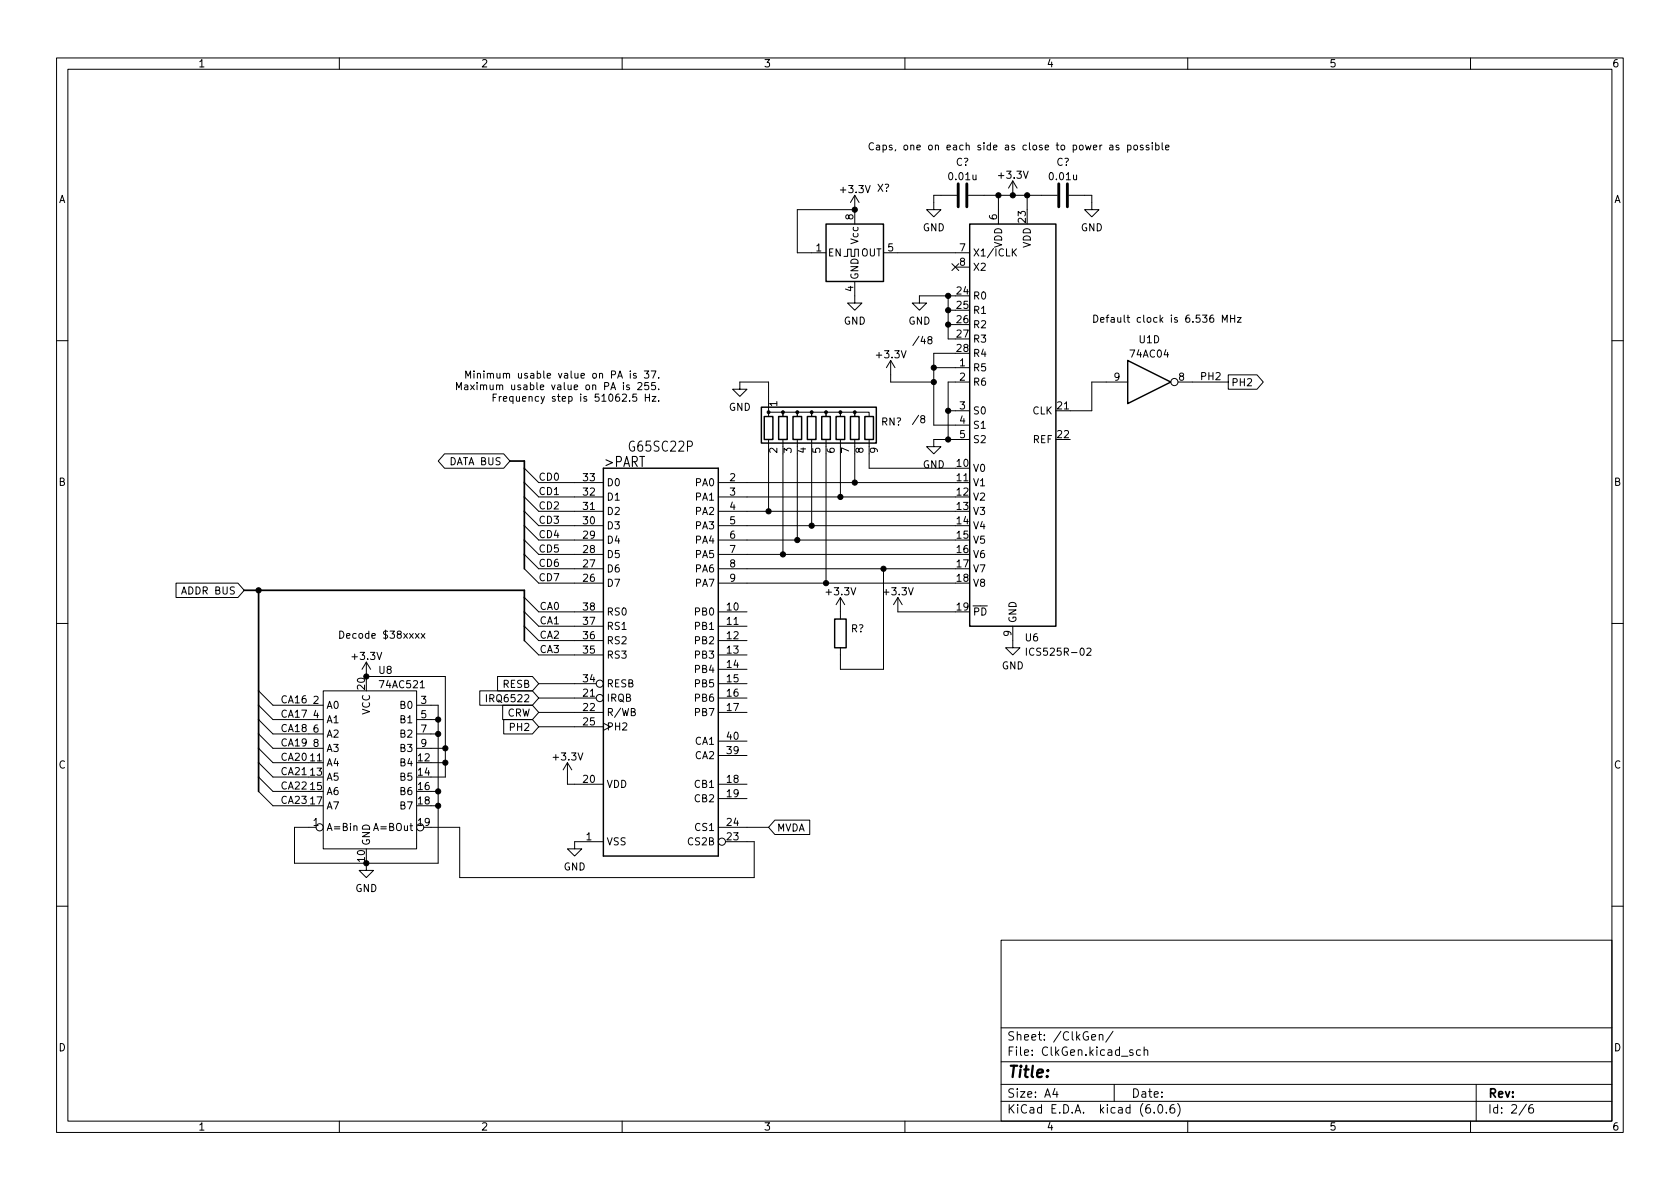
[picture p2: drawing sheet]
<svg xmlns="http://www.w3.org/2000/svg" width="297mm" height="210mm" viewBox="0 0 297 210" stroke-linecap="round" stroke-linejoin="round" font-family="sans-serif">
<g fill="none" stroke="#000" stroke-width=".18">
<path d="M10 10.2h277v190.1h-277zM12 12.2h273v186.1h-273zM60 10.2v2M110 10.2v2M160 10.2v2M210 10.2v2M260 10.2v2M151.1 37.1h-10.1v7.6h5M151.1 34.5v5.1M151.1 34.5l-.7 1.3M151.1 34.5l.8 1.3M154.4 25.4a.6 .6 0 0 0-.8 .4 .6 .6 0 0 0 .6 .7l.2-.1"/>
<path d="M155 25.7h.5v.8M155.5 26h-.4l-.2 .2 .2 .3 .4-.1M156.1 25.7h.4l.2 .2-.1 .5h-.5M156.1 25.7v1.2M157.7 25.7h-.3l-.2 .1 .1 .2 .4 .1v.3h-.5M158.4 26.4l-.1 .3M159.9 25.7h.3l.3 .2v.4l-.3 .2-.3-.1-.1-.1zM161 25.8l.2-.1h.3l.1 .8M161 25.7v.8M169.2 34.5h-4.1v2.6h1.3l-1.3 1.2-1.3-1.2h1.3M171.2 34.5h15.7M176.5 34.5v5.1"/>
<path d="M179.1 32v2.5M179.1 32l-.8 1.3M179.1 32l.7 1.3M181.6 34.5v2.6M189 34.5h4v2.6h1.3l-1.3 1.2-1.2-1.2h1.2M204.3 25.7h.4l.2 .2-.1 .5h-.5M205.5 25.2v1.1l.2 .2M206.1 26.1l.6-.1-.1-.3h-.3l-.2 .1v.6h.5M149.2 45.3h.7v-1.2h.6v1.2h.6v-1.2h.7v1.2M151.1 49.8v3.8h1.3l-1.3 1.3-1.2-1.3h1.2M156.2 44.7h15.2M162.5 59.5l-1.1 1.6"/>
<path d="M167.6 52.3v7.6h1.3M167.6 57.4h1.3M167.6 54.9h1.3M168.3 46.6l1.2 1.2M168.9 52.3h-6.3v1.3h1.2l-1.2 1.3-1.3-1.3h1.3M168.9 47.2h2.5M169.5 46.6l-1.2 1.2M179.2 44.5l.5 .8M179.7 44l-.7 .7M193.4 55.7a.64 .64 0 0 1 .7 .7 .64 .64 0 0 1-.7 .6zM194.6 56.6l.6-.2-.1-.2-.3-.1-.2 .2 .1 .6h.4M195.6 56.1h.4"/>
<path d="M196 55.7l-.3 .2v1.1M196.5 56.2h.5v.8M197 56.4l-.4 .1-.2 .2 .2 .3 .4-.1M218.8 56.1h.7l-.7 .9h.7M10 60.2h2M80.7 68.9v-1.3l.4 1 .5-1v1.3M82.2 68.1h.5v.8M82.4 66.9v-1.3l.4 .9 .4-.9v1.3M82.7 68.4h-.4l-.2 .2 .2 .3h.4M83.2 68.1l.7 .8M83.8 65.6v.1M83.8 66v.9"/>
<path d="M83.9 68.1l-.7 .8M84.3 67.6v.2M84.3 68.1v.8M84.4 66.1l.2-.1 .3 .1 .1 .8M84.4 66v.9M85 68.2l.1-.1h.3l.1 .8M85 68.1v.8M85.5 68.2l.2-.1h.3v.8M85.6 65.6v.1M85.6 66v.9M86.2 66.1l.1-.1 .3 .1 .1 .8M86.2 66v.9"/>
<path d="M86.7 66.2l.2-.2 .3 .1 .1 .8M87.2 70.3h.4M87.8 69.7h-.6v1.3M88.3 70.1v.9M88.6 70.1l-.3 .3M89 70.5l.6-.1-.1-.2-.3-.1-.2 .2 .1 .6h.4M90.7 70.2l-.4-.1-.2 .3 .1 .5h.5M90.7 70.1v1.3M91.3 70.1l.1 .8 .3 .1 .1-.2M115.1 65.6h.9l-.6 1.3M115.9 67.6h-.6l-.1 .6 .2-.1 .4 .1 .1 .2v.4l-.2 .1-.5-.1M116.5 66.7v.2"/>
<path d="M116.5 68.8v.1M116.5 70.8v.2M130.8 68.8h-1.3l1.3 1.3 1.3-1.3h-1.3v-1.2h5.1v5M135.9 73.7v-.8h2.5v.8v-.8h2.6v.8v-.8h2.5v.8v-.8h2.5v.8v-.8h2.6v.8v-.8h2.5v.8v-.8h2.6v.8M135.9 77.7v1.3M138.4 77.7v1.3M141 77.7v1.3M143.5 77.7v1.3M146 77.7v1.3M148.6 77.7v1.3M151.1 77.7v1.3M153.7 77.7v1.3"/>
<path d="M157.5 63.7v3.9h7.6M157.5 63.7l-.8 1.3M157.5 63.7l.7 1.3M162.4 73.4l-1.1 1.7M163 74l-.2-.2v-.2l.2-.1 .4 .1 .1 .1v.2l-.6 .2-.1 .2v.3l.2 .2h.3l.2-.3v-.2l-.2-.3M165.1 65h6.3M167.6 72.6h3.8M168.9 62.5h-3.8v12.7h6.3M171.4 77.7h-6.3v1.3h1.3l-1.3 1.3-1.3-1.3h1.3M171.4 67.6h-3.8v10.1M199.4 67.6h-6.4v5h-6.3M208.3 67.6h8.9"/>
<path d="M217.2 66.3h5.1l1.1 1.3-1.1 1.2h-5.1zM285 60.2h2M78.6 80.3h10.5l1.1 1.2-1.1 1.3h-10.5l-1.1-1.3zM92.7 82.8l2.5 2.5h11.5M92.7 98l2.5 2.6h11.5M92.7 95.5l2.5 2.5h11.5M92.7 93l2.5 2.5h11.5M92.7 85.3l2.5 2.6h11.5M92.7 90.4l2.5 2.6h11.5M92.7 87.9l2.5 2.5h11.5M127 85.3h44.4M127 98h41.9"/>
<path d="M127 95.5h41.9M127 87.9h41.9M127 93h41.9M127 90.4h41.9M135.9 80.3v10.1M138.4 80.3v17.7M141 80.3v15.2M143.5 80.3v12.7M146 80.3v22.8M148.6 80.3v7.6M151.1 80.3v5M153.7 80.3v2.5h15.2"/>
<path d="M10 110.2h2M31.1 103.1h11l1.1 1.3-1.1 1.3h-11zM64.8 117.1l-.8 1.3M64.8 117.1v2.5h13.9v17.8h-2.5M64.8 117.1l.7 1.3M73.4 112l.7 .9M74.1 112l-.7 .9M74.5 112l.6 .9M75.1 112l-.6 .9M88 119.6h6.1l1.1 1.3-1.1 1.3h-6.1zM92.7 105.7l2.5 2.5h11.5M92.7 108.2l2.5 2.5h11.5"/>
<path d="M92.7 110.7l2.5 2.6h11.5M92.7 113.3l2.5 2.5h11.5M92.7 100.6l2.5 2.5h11.5M127 108.2h5.1M127 110.7h5.1M127 113.3h5.1M127 115.8h5.1M127 118.4h5.1M127 103.1h41.9M127 100.6h41.9M148.6 105.7v3.8M148.6 105.7l-.8 1.2"/>
<path d="M148.6 105.7l.8 1.2M156.2 100.6v17.8h-7.6v-3.9M158.7 105.7v2.5h10.2M158.7 105.7l-.7 1.2M158.7 105.7l.8 1.2M179.1 110.7v3.8h1.2l-1.2 1.3-1.3-1.3h1.3M181.5 114.6v1.3M192.2 114.7l.5-.1 .2 .4-.8 .9h.8M285 110.2h2M45.7 132.3l2.6 2.6h8.8M45.7 122.2l2.6 2.5h8.8M45.7 124.7l2.6 2.5h8.8"/>
<path d="M45.7 127.2l2.6 2.6h8.8M45.7 129.8l2.6 2.5h8.8M45.7 134.9l2.6 2.5h6.3M45.7 137.4l2.6 2.5h6.3M45.7 139.9l2.6 2.6h6.3M57.1 122.2h16.6v27.9h-16.6zM73.7 124.7h3.8v27.9h-25.4v-6.3h3.8M73.7 127.2h3.8M73.7 129.8h3.8M73.7 132.3h5M74.3 121.6h.7M76.2 134.9h2.5"/>
<path d="M76.2 139.9h1.3M84.8 122.2h9.3l1.1 1.2-1.1 1.3h-9.3zM86 122.8v1.3M88.9 124.7h5.2l1.1 1.3-1.1 1.2h-5.2zM89.1 127.2h5l1.1 1.3-1.1 1.3h-5zM95.2 120.9h10.2M95.2 123.4h10.2M95.2 126h11.5M95.2 128.5h11.5M100.3 134.9v3.8h6.4M100.3 134.9l-.7 1.2M100.3 134.9l.8 1.2"/>
<path d="M106.7 127.9l1.2 .6-1.2 .7M127 120.9h5.1M127 123.4h5.1M127 126h5.1M127 138.7h5.1M127 133.6h5.1M127 131.1h5.1M62.6 146.1l.2-.1 .3 .1v.8M64.8 152.6v1.3h1.2l-1.2 1.3-1.3-1.3h1.3M76.2 146.3h5.1v8.9h52v-6.4h-5M76.2 142.5h1.3M106.7 148.8h-5.1v1.3h1.3l-1.3 1.3-1.3-1.3h1.3"/>
<path d="M127 141.2h5.1M127 146.3h8.9M137 145h6.2v2.6h-6.2l-1.1-1.3zM10 160.2h2M177 166.3h108v32h-108zM285 160.2h2M60 198.3v2M110 198.3v2M160 198.3v2M177 194.8h108M177 191.8h108M177 187.8h108"/>
<path d="M177 181.8h108M186.5 192.5l-.4 1h1M186.9 193v1M193 183.4l.7-.1-.1-.3-.4-.1-.2 .2 .1 .8h.5M194.4 183.1l.2-.2 .3 .1 .1 .9M194.4 182.9v1M196.8 182.4l-1.3 1.9M197 191.8v3M200.3 185.7l-.4-.1-.2 .2 .1 .3 .5 .1v.4h-.6M201.6 185.7l-.4-.1-.3 .3v.4l.2 .3h.5M202.3 185.8l.2-.2 .4 .1v.9M202.3 185.1v1.5"/>
<path d="M204.1 196.7v.1M204.9 195.4l.2-.1a.81 .81 0 0 1 .6 .7 .81 .81 0 0 1-.3 .8h-.2a.81 .81 0 0 1-.6-.6 .81 .81 0 0 1 .3-.8zM206.2 196.7v.1M207.6 195.3a.59 .59 0 0 0-.7 .7v.5l.1 .3h.4l.2-.1 .1-.5-.1-.2-.5-.1-.2 .3M208.2 195.1a1.72 1.72 0 0 1 0 2.3M210 198.3v2M260 198.3v2M261 191.8v6.5M269.9 195.3l-1.3 1.9M271 195.3a.6 .6 0 0 0-.7 .7v.5l.1 .3h.5l.2-.1 .1-.5-.2-.2-.4-.1-.3 .3"/>
<circle cx="207.6" cy="67.6" r=".63"/>
<circle cx="106" cy="120.9" r=".63"/>
<circle cx="106" cy="123.4" r=".63"/>
<circle cx="56.5" cy="146.3" r=".63"/>
<circle cx="74.3" cy="146.3" r=".63"/>
<circle cx="127.6" cy="148.8" r=".63"/>
</g>
<path d="M169.4 32.5v4.1M170.9 32.5v4.1M187.2 32.5v4.1M188.7 32.5v4.1" fill="none" stroke="#000" stroke-width=".51"/>
<g fill="none" stroke="#000" stroke-width=".25">
<path d="M146 39.6h10.2v10.2h-10.2zM171.4 39.6h15.3v71.1h-15.3zM134.6 72h20.3v6.4h-20.3zM135.1 73.7h1.6v4h-1.6zM137.7 73.7h1.5v4h-1.5zM140.2 73.7h1.5v4h-1.5zM142.7 73.7h1.6v4h-1.6zM145.3 73.7h1.5v4h-1.5zM147.8 73.7h1.6v4h-1.6zM150.4 73.7h1.5v4h-1.5zM152.9 73.7h1.5v4h-1.5zM199.4 63.7l7.6 3.9-7.6 3.8z"/>
<path d="M106.7 82.8h20.3v68.6h-20.3zM147.6 109.5h2v5h-2z"/>
</g>
<g fill="#000" stroke="#000" stroke-width=".18">
<circle cx="151.1" cy="37.1" r=".46"/>
<circle cx="176.5" cy="34.5" r=".46"/>
<circle cx="179.1" cy="34.5" r=".46"/>
<circle cx="181.6" cy="34.5" r=".46"/>
<circle cx="167.6" cy="54.9" r=".46"/>
<circle cx="167.6" cy="57.4" r=".46"/>
<circle cx="167.6" cy="52.3" r=".46"/>
<circle cx="135.9" cy="72.9" r=".25"/>
<circle cx="138.4" cy="72.9" r=".25"/>
<circle cx="141" cy="72.9" r=".25"/>
<circle cx="143.5" cy="72.9" r=".25"/>
<circle cx="146" cy="72.9" r=".25"/>
<circle cx="148.6" cy="72.9" r=".25"/>
<circle cx="151.1" cy="72.9" r=".25"/>
<circle cx="165.1" cy="67.6" r=".46"/>
<circle cx="165.1" cy="65" r=".46"/>
<circle cx="167.6" cy="72.6" r=".46"/>
<circle cx="167.6" cy="77.7" r=".46"/>
<circle cx="135.9" cy="90.4" r=".46"/>
<circle cx="138.4" cy="98" r=".46"/>
<circle cx="141" cy="95.5" r=".46"/>
<circle cx="143.5" cy="93" r=".46"/>
<circle cx="148.6" cy="87.9" r=".46"/>
<circle cx="151.1" cy="85.3" r=".46"/>
<circle cx="45.7" cy="104.4" r=".46"/>
<circle cx="64.8" cy="119.6" r=".46"/>
<circle cx="146" cy="103.1" r=".46"/>
<circle cx="156.2" cy="100.6" r=".46"/>
<circle cx="77.5" cy="127.2" r=".46"/>
<circle cx="77.5" cy="129.8" r=".46"/>
<circle cx="77.5" cy="139.9" r=".46"/>
<circle cx="78.7" cy="132.3" r=".46"/>
<circle cx="78.7" cy="134.9" r=".46"/>
<circle cx="64.8" cy="152.6" r=".46"/>
<circle cx="77.5" cy="142.5" r=".46"/>
</g>
<path d="M90.2 81.5h2.5v19.1M43.2 104.4h49.5v8.9M45.7 104.4v35.5" fill="none" stroke="#000" stroke-width=".3"/>
<text font-size="2.8" x="178" y="190.6">Title:</text>
<g font-size="2.5">
<text x="107" y="82.6">&gt;PART</text>
<text x="111.5" y="79.9">G65SC22P</text>
</g>
<g font-size="2.1">
<text x="178" y="184">Sheet: /ClkGen/</text>
<text x="178" y="186.7">File: ClkGen.kicad_sch</text>
<text x="178" y="196.9">KiCad E.D.A. kicad (6.0.6)</text>
<text x="178" y="194.1">Size: A4</text>
<text x="200" y="194.1">Date:</text>
<text x="263" y="194.1">Rev:</text>
<text x="263" y="196.9">Id: 2/6</text>
</g>
<g font-size="1.8">
<text x="35" y="11.9">1</text>
<text x="85" y="11.9">2</text>
<text x="135" y="11.9">3</text>
<text x="185" y="11.9">4</text>
<text x="235" y="11.9">5</text>
<text x="285" y="11.9">6</text>
<text x="161.9" y="26.6">Caps, one on each side as close to power as possible</text>
<text x="169" y="29.3">C?</text>
<text x="186.8" y="29.3">C?</text>
<text x="10.3" y="35.9">A</text>
<text x="148.8" y="34.1">+3.3V</text>
<text x="155.1" y="33.9">X?</text>
<text x="167.9" y="31.9">0.01u</text>
<text x="176.7" y="31.6">+3.3V</text>
<text x="185.7" y="31.9">0.01u</text>
<text x="285.3" y="35.9">A</text>
<text x="150.9" y="38.8" transform="rotate(-90 150.9 38.8)">8</text>
<text x="163.1" y="40.9">GND</text>
<text x="176.3" y="38.8" transform="rotate(-90 176.3 38.8)">6</text>
<text x="181.4" y="39.3" transform="rotate(-90 181.4 39.3)">23</text>
<text x="191.1" y="40.9">GND</text>
<text x="144.3" y="44.4">1</text>
<text x="146.3" y="45.3">EN</text>
<text x="151.8" y="43" transform="rotate(-90 151.8 43)">Vcc</text>
<text x="152.2" y="45.3">OUT</text>
<text x="157" y="44.4">5</text>
<text x="169.7" y="44.4">7</text>
<text x="169.7" y="47">8</text>
<text x="172" y="45.3">X1/ICLK</text>
<text x="172" y="47.9">X2</text>
<text x="177.2" y="43.9" transform="rotate(-90 177.2 43.9)">VDD</text>
<text x="182.2" y="43.9" transform="rotate(-90 182.2 43.9)">VDD</text>
<text x="150.9" y="51.5" transform="rotate(-90 150.9 51.5)">4</text>
<text x="151.8" y="49.5" transform="rotate(-90 151.8 49.5)">GND</text>
<text x="169.2" y="52.1">24</text>
<text x="172" y="53">R0</text>
<text x="149.2" y="57.4">GND</text>
<text x="160.6" y="57.4">GND</text>
<text x="169.2" y="54.6">25</text>
<text x="169.2" y="57.1">26</text>
<text x="169.2" y="59.7">27</text>
<text x="172" y="55.5">R1</text>
<text x="172" y="58">R2</text>
<text x="197.7" y="57">Default clock is 6.536 MHz</text>
<text x="155.1" y="63.3">+3.3V</text>
<text x="162.6" y="60.9">/48</text>
<text x="169.2" y="62.2">28</text>
<text x="169.7" y="64.8">1</text>
<text x="172" y="65.7">R5</text>
<text x="172" y="60.6">R3</text>
<text x="172" y="63.1">R4</text>
<text x="200" y="63.2">74AC04</text>
<text x="201.4" y="60.7">U1D</text>
<text x="86.1" y="69">Maximum usable value on PA is 255.</text>
<text x="87.4" y="66.9">Minimum usable value on PA is 37.</text>
<text x="91.8" y="71">Frequency step is 51062.5 Hz.</text>
<text x="137.4" y="71.9" transform="rotate(-90 137.4 71.9)">1</text>
<text x="169.7" y="67.3">2</text>
<text x="172" y="68.2">R6</text>
<text x="197" y="67.3">9</text>
<text x="208.4" y="67.3">8</text>
<text x="212.1" y="67.2">PH2</text>
<text x="217.6" y="68.3">PH2</text>
<text x="128.8" y="72.6">GND</text>
<text x="155.8" y="75.2">RN?</text>
<text x="169.7" y="72.4">3</text>
<text x="169.7" y="74.9">4</text>
<text x="169.7" y="77.5">5</text>
<text x="172" y="73.3">S0</text>
<text x="172" y="75.8">S1</text>
<text x="182.5" y="73.3">CLK</text>
<text x="187" y="72.4">21</text>
<text x="187" y="77.5">22</text>
<text x="79.6" y="82.3">DATA BUS</text>
<text x="137.4" y="80.1" transform="rotate(-90 137.4 80.1)">2</text>
<text x="140" y="80.1" transform="rotate(-90 140 80.1)">3</text>
<text x="142.5" y="80.1" transform="rotate(-90 142.5 80.1)">4</text>
<text x="145" y="80.1" transform="rotate(-90 145 80.1)">5</text>
<text x="147.6" y="80.1" transform="rotate(-90 147.6 80.1)">6</text>
<text x="150.1" y="80.1" transform="rotate(-90 150.1 80.1)">7</text>
<text x="152.7" y="80.1" transform="rotate(-90 152.7 80.1)">8</text>
<text x="155.2" y="80.1" transform="rotate(-90 155.2 80.1)">9</text>
<text x="163.1" y="82.8">GND</text>
<text x="169.2" y="82.5">10</text>
<text x="172" y="83.4">V0</text>
<text x="172" y="78.4">S2</text>
<text x="182.6" y="78.4">REF</text>
<text x="10.3" y="85.9">B</text>
<text x="95.5" y="85">CD0</text>
<text x="95.5" y="87.5">CD1</text>
<text x="103.2" y="87.6">32</text>
<text x="103.2" y="85.1">33</text>
<text x="107.2" y="88.5">D1</text>
<text x="107.2" y="86">D0</text>
<text x="123.1" y="86">PA0</text>
<text x="123.1" y="88.5">PA1</text>
<text x="129" y="85.1">2</text>
<text x="129" y="87.6">3</text>
<text x="169.2" y="85.1">11</text>
<text x="169.2" y="87.6">12</text>
<text x="172" y="86">V1</text>
<text x="172" y="88.5">V2</text>
<text x="285.3" y="85.9">B</text>
<text x="95.5" y="92.6">CD3</text>
<text x="95.5" y="95.1">CD4</text>
<text x="95.5" y="90.1">CD2</text>
<text x="103.2" y="95.2">29</text>
<text x="103.2" y="92.7">30</text>
<text x="103.2" y="90.2">31</text>
<text x="107.2" y="93.6">D3</text>
<text x="107.2" y="91.1">D2</text>
<text x="123.1" y="91.1">PA2</text>
<text x="123.1" y="93.6">PA3</text>
<text x="129" y="90.2">4</text>
<text x="129" y="92.7">5</text>
<text x="129" y="95.2">6</text>
<text x="169.2" y="90.2">13</text>
<text x="169.2" y="92.7">14</text>
<text x="169.2" y="95.2">15</text>
<text x="172" y="91.1">V3</text>
<text x="172" y="93.6">V4</text>
<text x="95.5" y="97.7">CD5</text>
<text x="95.5" y="100.2">CD6</text>
<text x="103.2" y="100.3">27</text>
<text x="103.2" y="97.8">28</text>
<text x="107.2" y="101.2">D6</text>
<text x="107.2" y="98.7">D5</text>
<text x="107.2" y="96.1">D4</text>
<text x="123.1" y="96.1">PA4</text>
<text x="123.1" y="98.7">PA5</text>
<text x="123.1" y="101.2">PA6</text>
<text x="129" y="97.8">7</text>
<text x="129" y="100.3">8</text>
<text x="169.2" y="97.8">16</text>
<text x="169.2" y="100.3">17</text>
<text x="172" y="96.1">V5</text>
<text x="172" y="98.7">V6</text>
<text x="172" y="101.2">V7</text>
<text x="32.4" y="105.1">ADDR BUS</text>
<text x="95.5" y="107.8">CA0</text>
<text x="95.5" y="102.8">CD7</text>
<text x="103.2" y="102.9">26</text>
<text x="103.2" y="107.9">38</text>
<text x="107.2" y="103.8">D7</text>
<text x="123.1" y="103.8">PA7</text>
<text x="128.6" y="107.9">10</text>
<text x="129" y="102.9">9</text>
<text x="146.3" y="105.3">+3.3V</text>
<text x="156.4" y="105.3">+3.3V</text>
<text x="169.2" y="102.9">18</text>
<text x="169.2" y="107.9">19</text>
<text x="172" y="103.8">V8</text>
<text x="59.7" y="112.9">Decode $38xxxx</text>
<text x="95.5" y="112.9">CA2</text>
<text x="95.5" y="110.4">CA1</text>
<text x="103.2" y="113">36</text>
<text x="103.2" y="110.5">37</text>
<text x="107.2" y="113.9">RS2</text>
<text x="107.2" y="111.4">RS1</text>
<text x="107.2" y="108.8">RS0</text>
<text x="123.1" y="108.8">PB0</text>
<text x="123.1" y="111.4">PB1</text>
<text x="123.1" y="113.9">PB2</text>
<text x="128.6" y="110.5">11</text>
<text x="128.6" y="113">12</text>
<text x="150.4" y="111.8">R?</text>
<text x="172" y="108.8">~{PD}</text>
<text x="178.8" y="112.5" transform="rotate(-90 178.8 112.5)">9</text>
<text x="179.7" y="110.2" transform="rotate(-90 179.7 110.2)">GND</text>
<text x="181.3" y="113.4">U6</text>
<text x="62.4" y="116.7">+3.3V</text>
<text x="67" y="119.2">U8</text>
<text x="95.5" y="115.5">CA3</text>
<text x="103.2" y="115.6">35</text>
<text x="107.2" y="116.5">RS3</text>
<text x="123.1" y="116.5">PB3</text>
<text x="123.1" y="119">PB4</text>
<text x="128.6" y="115.6">13</text>
<text x="128.6" y="118.1">14</text>
<text x="177.1" y="118.4">GND</text>
<text x="182.3" y="115.9">ICS525R-02</text>
<text x="49.5" y="124.4">CA16</text>
<text x="55.4" y="124.5">2</text>
<text x="57.7" y="125.3">A0</text>
<text x="64.5" y="121.9" transform="rotate(-90 64.5 121.9)">20</text>
<text x="67.3" y="121.7">74AC521</text>
<text x="70.9" y="125.3">B0</text>
<text x="74.4" y="124.5">3</text>
<text x="86.7" y="124.2">IRQ6522</text>
<text x="88.9" y="121.6">RESB</text>
<text x="103.2" y="123.2">21</text>
<text x="103.2" y="125.7">22</text>
<text x="103.2" y="120.6">34</text>
<text x="107.2" y="124.1">IRQB</text>
<text x="107.2" y="121.5">RESB</text>
<text x="123.1" y="121.5">PB5</text>
<text x="123.1" y="124.1">PB6</text>
<text x="128.6" y="120.6">15</text>
<text x="128.6" y="123.2">16</text>
<text x="128.6" y="125.7">17</text>
<text x="49.5" y="132">CA19</text>
<text x="49.5" y="126.9">CA17</text>
<text x="49.5" y="129.4">CA18</text>
<text x="55.4" y="127">4</text>
<text x="55.4" y="129.5">6</text>
<text x="57.7" y="127.9">A1</text>
<text x="57.7" y="130.4">A2</text>
<text x="65.4" y="126.4" transform="rotate(-90 65.4 126.4)">VCC</text>
<text x="70.9" y="127.9">B1</text>
<text x="70.9" y="130.4">B2</text>
<text x="74.4" y="127">5</text>
<text x="74.4" y="129.5">7</text>
<text x="89.6" y="126.7">CRW</text>
<text x="90.4" y="129.2">PH2</text>
<text x="103.2" y="128.3">25</text>
<text x="107.2" y="126.6">R/WB</text>
<text x="107.2" y="129.2">PH2</text>
<text x="123" y="131.7">CA1</text>
<text x="123.1" y="126.6">PB7</text>
<text x="128.6" y="130.8">40</text>
<text x="10.3" y="135.9">C</text>
<text x="49.5" y="134.5">CA20</text>
<text x="49.5" y="137.1">CA21</text>
<text x="54.9" y="134.6">11</text>
<text x="54.9" y="137.2">13</text>
<text x="55.4" y="132.1">8</text>
<text x="57.7" y="135.5">A4</text>
<text x="57.7" y="133">A3</text>
<text x="70.9" y="135.5">B4</text>
<text x="70.9" y="133">B3</text>
<text x="73.9" y="134.6">12</text>
<text x="73.9" y="137.2">14</text>
<text x="74.4" y="132.1">9</text>
<text x="98" y="134.5">+3.3V</text>
<text x="123" y="134.2">CA2</text>
<text x="128.6" y="133.3">39</text>
<text x="285.3" y="135.9">C</text>
<text x="49.5" y="139.6">CA22</text>
<text x="49.5" y="142.1">CA23</text>
<text x="54.9" y="139.7">15</text>
<text x="54.9" y="142.2">17</text>
<text x="57.7" y="138">A5</text>
<text x="57.7" y="140.6">A6</text>
<text x="57.7" y="143.1">A7</text>
<text x="70.9" y="138">B5</text>
<text x="70.9" y="140.6">B6</text>
<text x="70.9" y="143.1">B7</text>
<text x="73.9" y="139.7">16</text>
<text x="73.9" y="142.2">18</text>
<text x="103.2" y="138.4">20</text>
<text x="107.2" y="139.3">VDD</text>
<text x="123" y="139.3">CB1</text>
<text x="123" y="141.9">CB2</text>
<text x="128.6" y="138.4">18</text>
<text x="128.6" y="141">19</text>
<text x="55.4" y="146">1</text>
<text x="57.7" y="146.9">A=Bin</text>
<text x="65.4" y="149.6" transform="rotate(-90 65.4 149.6)">GND</text>
<text x="66.5" y="146.9">A=BOut</text>
<text x="73.9" y="146">19</text>
<text x="103.6" y="148.6">1</text>
<text x="107.2" y="149.5">VSS</text>
<text x="121.8" y="149.5">CS2B</text>
<text x="123.1" y="146.9">CS1</text>
<text x="128.6" y="148.6">23</text>
<text x="128.6" y="146">24</text>
<text x="137.3" y="147">MVDA</text>
<text x="64.5" y="152.4" transform="rotate(-90 64.5 152.4)">10</text>
<text x="99.6" y="153.9">GND</text>
<text x="62.8" y="157.7">GND</text>
<text x="10.3" y="185.9">D</text>
<text x="285.3" y="185.9">D</text>
<text x="35" y="199.9">1</text>
<text x="85" y="199.9">2</text>
<text x="135" y="199.9">3</text>
<text x="185" y="199.9">4</text>
<text x="235" y="199.9">5</text>
<text x="285" y="199.9">6</text>
</g>
</svg>
